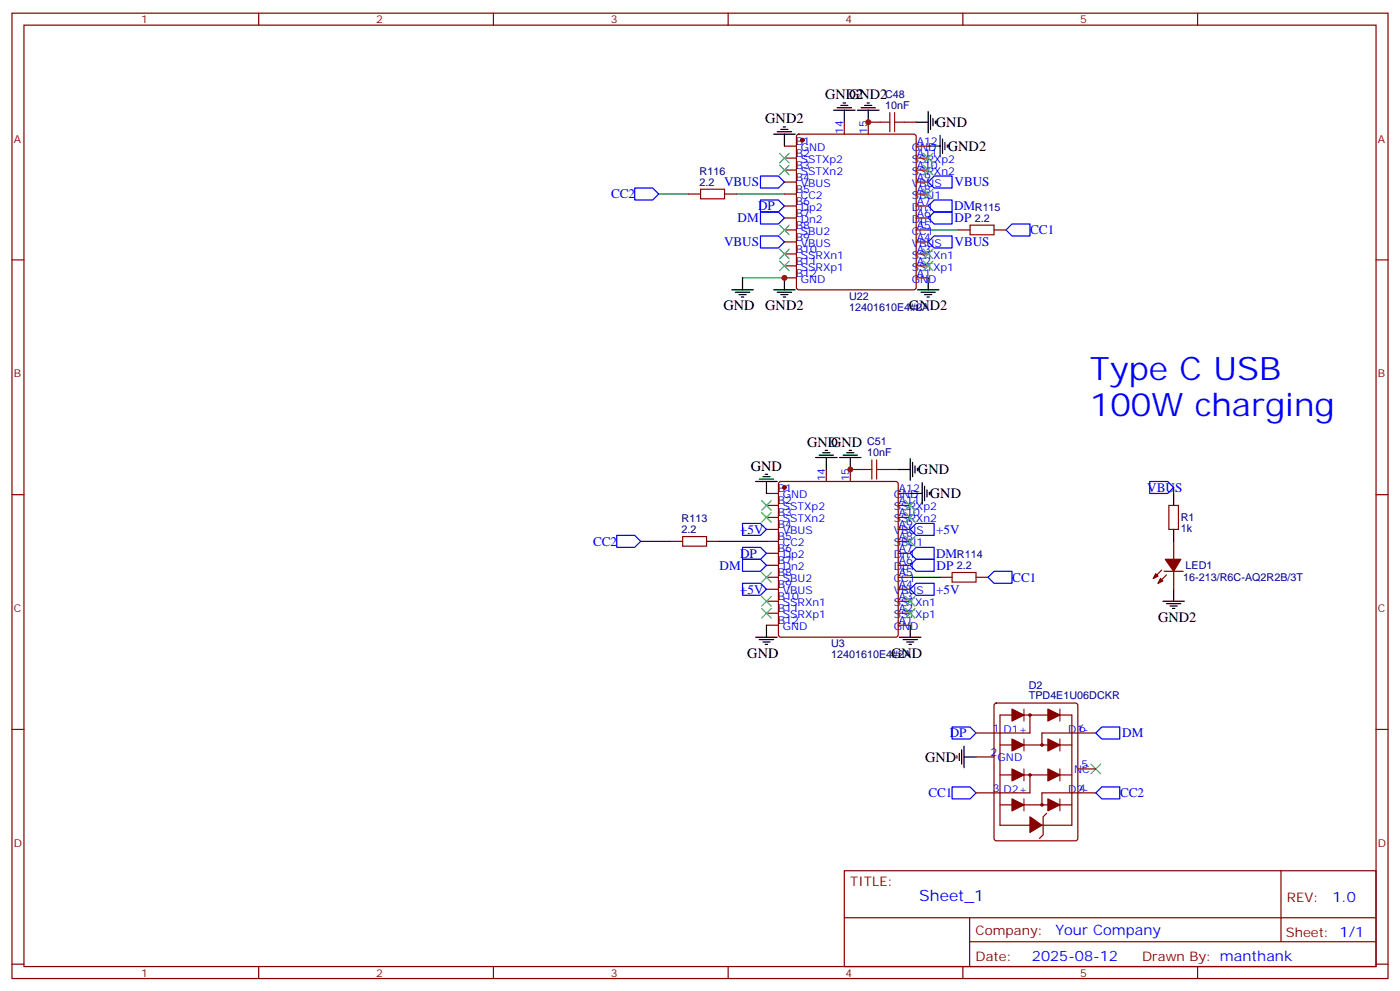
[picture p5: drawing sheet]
<svg xmlns="http://www.w3.org/2000/svg" width="412mm" height="292mm" viewBox="0 0 412 292" stroke-linecap="round" stroke-linejoin="round" font-family="sans-serif">
<g fill="none" stroke="#870000" stroke-width=".35">
<path d="M3.5 3.9h405.4v284.3h-405.4zM7.1 7.4h398.2v277.3h-398.2zM76.2 3.9v3.5M145.3 3.9v3.5M214.5 3.9v3.5M283.6 3.9v3.5M352.8 3.9v3.5M234.8 39.7l.5-.2h33.9l.5 .2 .2 .5v44.5l-.3 .5-.4 .2h-33.9l-.5-.3-.2-.4v-44.5zM248.7 36v3.5M259.3 36h-3.5v3.5M266.3 36h3.6M202.8 57.2h3.6"/>
<path d="M213.4 57.2h3.6M231.1 57.2h3.5M231.1 43h3.5M231.1 46.6h3.5M231.1 50.1h3.5M231.1 53.6h3.5M269.9 57.2h3.5M269.9 43h3.5M269.9 46.6h3.5M269.9 50.1h3.5M269.9 53.6h3.5M3.5 76.6h3.6"/>
<path d="M231.1 67.7h3.5M231.1 60.7h3.5M231.1 64.2h3.5M231.1 71.3h3.5M231.1 74.8h3.5M231.1 78.3h3.5M269.9 67.7h3.5M269.9 60.7h3.5M269.9 64.2h3.5M269.9 71.3h3.5M269.9 74.8h3.5M269.9 78.3h3.5"/>
<path d="M282.2 67.7h3.6M292.8 67.7h3.5M405.3 76.6h3.6M231.1 81.8h3.5M269.9 81.8h3.5M243.4 138.3v3.5M254 138.3h-3.5v3.5M261.1 138.3h3.5M3.5 145.7h3.6M197.6 159.5h3.5M208.1 159.5h3.6M225.8 145.3h3.5"/>
<path d="M225.8 148.9h3.5M225.8 152.4h3.5M225.8 155.9h3.5M225.8 159.5h3.5M229.5 142l.5-.2h33.9l.5 .2 .2 .5v44.5l-.3 .5-.4 .2h-33.9l-.5-.3-.2-.4v-44.5zM264.6 145.3h3.5M264.6 148.9h3.5M264.6 152.4h3.5M264.6 155.9h3.5M264.6 159.5h3.5M344.3 148.9h2.8v7h-2.8zM345.7 159.5v5.2"/>
<path d="M405.3 145.7h3.6M225.8 163h3.5M225.8 166.5h3.5M225.8 170h3.5M225.8 173.6h3.5M225.8 177.1h3.5M264.6 163h3.5M264.6 166.5h3.5M264.6 170h3.5M264.6 173.6h3.5M264.6 177.1h3.5M276.9 170h3.6"/>
<path d="M287.5 170h3.5M342.2 167.9l-2.5 2.5M342.9 168.3h5.6M343.6 169.3l-2.5 2.5M345.7 168.3v5.3M225.8 180.6h3.5M225.8 184.2h3.5M264.6 180.6h3.5M264.6 184.2h3.5M3.5 214.8h3.6M293 207.3l.5-.2h23.3l.6 .4 .1 39.4-.5 .7-23.5 .1-.6-.5-.1-39.4zM294.6 219.4h21.1"/>
<path d="M303.4 210.6v5.3h-15.9M322.8 215.9h-15.9v3.5M405.3 214.8h3.6M287.5 223h5.3M294.6 228.2h21.1M294.6 237.1h21.1M303.4 228.2v5.3h-15.9M308.3 239.5l-1 1.1v5.3l-1.1 1M317.5 226.5h5.3M322.8 233.5h-15.9v3.6M248.7 256.5h156.6v28.2h-156.6zM303.4 243.1h-8.8v-32.5h21.1v32.5h-8.8"/>
<path d="M377.3 256.5v20.9M248.7 270.3h156.5M285.6 277.4h119.6M285.6 270.3v14.1M3.5 284h3.6M76.2 284.7v3.5M145.3 284.7v3.5M214.5 284.7v3.5M283.6 284.7v3.5M352.8 284.7v3.5M405.3 284h3.6"/>
<circle cx="303.4" cy="210.6" r=".35"/>
<circle cx="306.9" cy="219.4" r=".35"/>
<circle cx="303.4" cy="228.2" r=".35"/>
<circle cx="306.9" cy="237.1" r=".35"/>
</g>
<g fill="none" stroke="#00f" stroke-width=".35">
<path d="M187 55.4h5.3l1.7 1.8-1.7 1.7h-5.3zM224 51.9h5.3l1.8 1.7-1.8 1.8h-5.3zM224 58.9h5.3l1.8 1.8-1.8 1.7h-5.3zM273.4 53.6l1.8-1.7h5.3v3.5h-5.3zM275.2 58.9h5.3v3.5h-5.3l-1.8-1.7zM224 69.5h5.3l1.8 1.8-1.8 1.7h-5.3zM224 62.4h5.3l1.8 1.8-1.8 1.8h-5.3zM273.4 71.3l1.8-1.8h5.3v3.5h-5.3zM273.4 64.2l1.8-1.8h5.3v3.6h-5.3zM298.1 66h5.3v3.5h-5.3l-1.8-1.8zM181.7 157.7h5.3l1.7 1.8-1.7 1.7h-5.3zM218.7 154.2h5.3l1.8 1.7-1.8 1.8h-5.3z"/>
<path d="M268.1 155.9l1.8-1.7h5.3v3.5h-5.3zM338.7 141.8h5.3l1.7 1.8-1.7 1.7h-5.3zM218.7 164.7h5.3l1.8 1.8-1.8 1.8h-5.3zM218.7 161.2h5.3l1.8 1.8-1.8 1.7h-5.3zM218.7 171.8h5.3l1.8 1.8-1.8 1.7h-5.3zM268.1 163l1.8-1.8h5.3v3.5h-5.3zM268.1 166.5l1.8-1.8h5.3v3.6h-5.3zM268.1 173.6l1.8-1.8h5.3v3.5h-5.3zM291 170l1.8-1.7h5.3v3.5h-5.3zM280.5 214.1h5.3l1.7 1.8-1.7 1.8h-5.3zM322.8 215.9l1.8-1.8h5.2v3.6h-5.2zM280.5 231.8h5.3l1.7 1.7-1.7 1.8h-5.3z"/>
<path d="M322.8 233.5l1.8-1.7h5.2v3.5h-5.2z"/>
</g>
<g fill="none" stroke="#000" stroke-width=".35">
<path d="M227.9 39.5h6.3M229 38.8h4.2M230 38.1h2.1M230.7 37.4h.7M231.1 39.5v3.5M245.5 32.5h6.4M246.6 31.8h4.2M247.6 31h2.2M248.4 30.3h.7M248.7 32.5v3.5M252.6 32.5h6.3M253.6 31.8h4.3"/>
<path d="M254.7 31h2.1M255.4 30.3h.7M255.8 32.5v3.5M269.9 36h3.5M273.4 32.8v6.4M274.1 33.9v4.2M274.8 34.9v2.1M275.5 35.6v.7M276.9 39.9v6.3M273.4 43h3.5M277.6 40.9v4.3M278.3 42v2.1"/>
<path d="M279 42.7v.7M215.5 85.4h6.4M216.6 86.1h4.2M217.7 86.8h2.1M218.4 87.5h.7M218.7 81.8v3.6M227.9 85.4h6.3M229 86.1h4.2M230 86.8h2.1M230.7 87.5h.7M231.1 81.8v3.6M270.2 85.4h6.4"/>
<path d="M271.3 86.1h4.2M272.3 86.8h2.2M273 87.5h.8M273.4 81.8v3.6M225.4 139.7h.7M240.2 134.8h6.4M241.3 134.1h4.2M242.4 133.4h2.1M243.1 132.6h.7M243.4 134.8v3.5M247.3 134.8h6.3M248.4 134.1h4.2"/>
<path d="M249.4 133.4h2.1M250.1 132.6h.7M250.5 134.8v3.5M264.6 138.3h3.5M268.1 135.1v6.4M268.8 136.2v4.2M269.5 137.2v2.1M270.2 137.9v.7M222.6 141.8h6.4M223.7 141.1h4.2M224.7 140.4h2.1M225.8 141.8v3.5"/>
<path d="M268.1 145.3h3.5M271.6 142.2v6.3M272.3 143.2v4.3M273 144.3v2.1M273.8 145v.7M345.7 145.3v3.6M345.7 155.9v3.6M342.5 177.1h6.4M343.6 177.8h4.2M344.7 178.5h2.1M345.4 179.2h.7M345.7 173.6v3.5"/>
<path d="M222.6 187.7h6.4M223.7 188.4h4.2M224.7 189.1h2.1M225.4 189.8h.7M225.8 184.2v3.5M264.9 187.7h6.4M266 188.4h4.2M267.1 189.1h2.1M267.8 189.8h.7M268.1 184.2v3.5M284 219.8v6.3M281.9 222.6v.7"/>
<path d="M282.6 221.9v2.1M283.3 220.8v4.3M284 223h3.5"/>
</g>
<g fill="#870000" stroke="#870000" stroke-width=".35">
<path d="M341.8 170.4l.7 .7-1.4 .7z"/>
<path d="M340.4 169l.7 .7-1.4 .7z"/>
<path d="M343.3 164.7h4.5l-2.1 3.6z"/>
<path d="M308.7 208.8l3.5 1.8-3.5 1.8z"/>
<path d="M298.1 208.8l3.5 1.8-3.5 1.8z"/>
<path d="M308.7 217.7l3.5 1.7-3.5 1.8z"/>
<path d="M298.1 217.7l3.5 1.7-3.5 1.8z"/>
<path d="M308.7 226.5l3.5 1.7-3.5 1.8z"/>
<path d="M298.1 226.5l3.5 1.7-3.5 1.8z"/>
<path d="M308.7 235.3l3.5 1.8-3.5 1.7z"/>
<path d="M298.1 235.3l3.5 1.8-3.5 1.7z"/>
<path d="M303.4 240.6l3.5 2.5-3.5 2.1z"/>
<circle cx="231.1" cy="143.6" r=".53"/>
<circle cx="236.4" cy="41.3" r=".53"/>
</g>
<g fill="none" stroke="#3c3" stroke-width=".35">
<path d="M229.7 45.2l2.8 2.8M229.7 48.7l2.8 2.8M232.5 45.2l-2.8 2.8M232.5 48.7l-2.8 2.8M272 55.7l2.8 2.9M272 45.2l2.8 2.8M272 48.7l2.8 2.8M274.8 55.7l-2.8 2.9M274.8 45.2l-2.8 2.8M274.8 48.7l-2.8 2.8M229.7 66.3l2.8 2.8M229.7 73.4l2.8 2.8"/>
<path d="M229.7 76.9l2.8 2.8M232.5 66.3l-2.8 2.8M232.5 73.4l-2.8 2.8M232.5 76.9l-2.8 2.8M272 76.9l2.8 2.8M272 73.4l2.8 2.8M274.8 76.9l-2.8 2.8M274.8 73.4l-2.8 2.8M224.4 147.5l2.8 2.8M224.4 151l2.8 2.8M227.2 147.5l-2.8 2.8M227.2 151l-2.8 2.8"/>
<path d="M266.7 158l2.8 2.9M266.7 151l2.8 2.8M266.7 147.5l2.8 2.8M269.5 158l-2.8 2.9M269.5 151l-2.8 2.8M269.5 147.5l-2.8 2.8M224.4 168.6l2.8 2.9M224.4 175.7l2.8 2.8M224.4 179.2l2.8 2.8M227.2 168.6l-2.8 2.9M227.2 175.7l-2.8 2.8M227.2 179.2l-2.8 2.8"/>
<path d="M266.7 175.7l2.8 2.8M266.7 179.2l2.8 2.8M269.5 175.7l-2.8 2.8M269.5 179.2l-2.8 2.8M321.4 225.1l2.8 2.8M324.2 225.1l-2.8 2.8"/>
</g>
<path d="M301.6 208.8v3.6M301.6 217.7v3.5M312.2 208.8v3.6M312.2 217.7v3.5M301.6 226.5v3.5M301.6 235.3v3.5M312.2 226.5v3.5M312.2 235.3v3.5" fill="none" stroke="#8c2424" stroke-width=".35"/>
<path d="M259.3 36h2.8M262.1 33.2v5.6M263.5 36h2.8M263.5 33.2v5.6M206.4 55.7h7v2.9h-7zM285.8 66.3h7v2.8h-7zM254 138.3h2.8M256.8 135.5v5.6M258.2 138.3h2.9M258.2 135.5v5.6M201.1 158h7v2.9h-7zM280.5 168.6h7v2.9h-7z" fill="none" stroke="#a10000" stroke-width=".35"/>
<path d="M194 57.2h8.8M217 57.2h14.1M273.4 67.7h8.8M218.7 81.8h12.4M188.7 159.5h8.9M211.7 159.5h14.1M345.7 143.6v1.7M268.1 170h8.8" fill="none" stroke="#008700" stroke-width=".35"/>
<g fill="#c00">
<circle cx="250.5" cy="138.3" r=".88"/>
<circle cx="255.8" cy="36" r=".88"/>
<circle cx="231.1" cy="81.8" r=".88"/>
</g>
<g font-size="9.5" fill="#00f">
<text x="321" y="111.8">Type C USB</text>
<text x="321" y="122.4">100W charging</text>
</g>
<text font-size="4.6" fill="#00f" x="270.8" y="265.5">Sheet_1</text>
<g font-size="4.2">
<text x="243.1" y="29.3">GND2</text>
<text x="250.1" y="29.3">GND2</text>
<text x="225.4" y="36.3">GND2</text>
<text x="275.7" y="37.5">GND</text>
<text x="279.2" y="44.5">GND2</text>
<text x="213.1" y="91.4">GND</text>
<text x="225.4" y="91.4">GND2</text>
<text x="267.8" y="91.4">GND2</text>
<text x="237.8" y="131.6">GND</text>
<text x="244.8" y="131.6">GND</text>
<text x="221.2" y="138.6">GND</text>
<text x="270.4" y="139.8">GND</text>
<text x="273.9" y="146.8">GND</text>
<text x="341.1" y="183.2">GND2</text>
<text x="220.1" y="193.7">GND</text>
<text x="262.5" y="193.7">GND</text>
<text x="272.5" y="224.4">GND</text>
</g>
<g font-size="4.2" fill="#00f">
<text x="392.5" y="265.7">1.0</text>
<text x="310.9" y="275.3">Your Company</text>
<text x="304" y="283.1">2025-08-12</text>
</g>
<g font-size="3.9" fill="#00f">
<text x="180" y="58.4">CC2</text>
<text x="213.3" y="54.9">VBUS</text>
<text x="281.2" y="54.8">VBUS</text>
<text x="217.2" y="65.5">DM</text>
<text x="223.3" y="61.9">DP</text>
<text x="281" y="62">DM</text>
<text x="281.2" y="65.5">DP</text>
<text x="303.5" y="69">CC1</text>
<text x="213.3" y="72.5">VBUS</text>
<text x="281.2" y="72.5">VBUS</text>
<text x="338" y="144.8">VBUS</text>
<text x="174.7" y="160.7">CC2</text>
<text x="218" y="157.2">+5V</text>
<text x="275.8" y="157.3">+5V</text>
<text x="212" y="167.8">DM</text>
<text x="218" y="164.2">DP</text>
<text x="275.7" y="164.3">DM</text>
<text x="275.9" y="167.8">DP</text>
<text x="298.2" y="171.3">CC1</text>
<text x="218" y="174.8">+5V</text>
<text x="275.8" y="174.9">+5V</text>
<text x="279.8" y="217.2">DP</text>
<text x="330.6" y="217.2">DM</text>
<text x="273.5" y="234.8">CC1</text>
<text x="329.9" y="234.8">CC2</text>
</g>
<g font-size="3.9" fill="#800">
<text x="250.5" y="261.1">TITLE:</text>
<text x="379.1" y="265.7">REV:</text>
<text x="287.4" y="275.3">Company:</text>
<text x="378.7" y="275.9">Sheet: 1/1</text>
<text x="287.4" y="282.9">Date:</text>
<text x="336.4" y="283">Drawn By: manthank</text>
</g>
<g font-size="3.2" fill="#800">
<text x="41.6" y="6.9">1</text>
<text x="110.8" y="6.9">2</text>
<text x="179.9" y="6.9">3</text>
<text x="249.1" y="6.9">4</text>
<text x="318.2" y="6.9">5</text>
<text x="4.1" y="42">A</text>
<text x="405.9" y="42">A</text>
<text x="4.1" y="111.1">B</text>
<text x="405.9" y="111.1">B</text>
<text x="4.1" y="180.3">C</text>
<text x="405.9" y="180.3">C</text>
<text x="4.1" y="249.4">D</text>
<text x="405.9" y="249.4">D</text>
<text x="41.6" y="287.7">1</text>
<text x="110.8" y="287.7">2</text>
<text x="179.9" y="287.7">3</text>
<text x="249.1" y="287.7">4</text>
<text x="318.2" y="287.7">5</text>
</g>
<g font-size="3.2" fill="#000080">
<text x="260.7" y="28.9">C48</text>
<text x="260.7" y="32.1">10nF</text>
<text x="206.1" y="51.5">R116</text>
<text x="206.1" y="54.7">2.2</text>
<text x="287.2" y="65.3">2.2</text>
<text x="287.2" y="62.1">R115</text>
<text x="250.1" y="88.3">U22</text>
<text x="250.1" y="91.5">12401610E4#2A</text>
<text x="255.4" y="131.2">C51</text>
<text x="255.4" y="134.4">10nF</text>
<text x="200.8" y="153.8">R113</text>
<text x="347.8" y="153.6">R1</text>
<text x="200.8" y="157">2.2</text>
<text x="347.8" y="156.7">1k</text>
<text x="281.9" y="167.6">2.2</text>
<text x="281.9" y="164.4">R114</text>
<text x="349.2" y="167.7">LED1</text>
<text x="348.6" y="171.2">16-213/R6C-AQ2R2B/3T</text>
<text x="244.8" y="190.6">U3</text>
<text x="244.8" y="193.8">12401610E4#2A</text>
<text x="303" y="202.9">D2</text>
<text x="303" y="206">TPD4E1U06DCKR</text>
</g>
<g font-size="3.2" fill="#00f">
<text x="248.4" y="39.5" transform="rotate(-90 248.4 39.5)">14</text>
<text x="255.4" y="39.5" transform="rotate(-90 255.4 39.5)">15</text>
<text x="234.4" y="46.2">B2</text>
<text x="234.4" y="42.7">B1</text>
<text x="235.9" y="48">SSTXp2</text>
<text x="235.9" y="44.5">GND</text>
<text x="268.6" y="44.5">GND</text>
<text x="268.6" y="48">SSRXp2</text>
<text x="270.1" y="42.7">A12</text>
<text x="270.1" y="46.2">A11</text>
<text x="234.4" y="53.3">B4</text>
<text x="234.4" y="49.7">B3</text>
<text x="235.9" y="51.5">SSTXn2</text>
<text x="268.6" y="51.5">SSRXn2</text>
<text x="270.1" y="49.7">A10</text>
<text x="270.1" y="53.3">A9</text>
<text x="234.4" y="56.8">B5</text>
<text x="235.9" y="58.6">CC2</text>
<text x="235.9" y="55">VBUS</text>
<text x="268.6" y="55">VBUS</text>
<text x="268.6" y="58.6">SBU1</text>
<text x="270.1" y="56.8">A8</text>
<text x="234.4" y="63.9">B7</text>
<text x="234.4" y="60.3">B6</text>
<text x="235.9" y="65.6">Dn2</text>
<text x="235.9" y="62.1">Dp2</text>
<text x="268.6" y="62.1">Dn1</text>
<text x="268.6" y="65.6">Dp1</text>
<text x="270.1" y="60.3">A7</text>
<text x="270.1" y="63.9">A6</text>
<text x="234.4" y="70.9">B9</text>
<text x="234.4" y="67.4">B8</text>
<text x="235.9" y="69.1">SBU2</text>
<text x="268.6" y="69.1">CC1</text>
<text x="270.1" y="67.4">A5</text>
<text x="270.1" y="70.9">A4</text>
<text x="234.4" y="78">B11</text>
<text x="234.4" y="74.4">B10</text>
<text x="235.9" y="76.2">SSRXn1</text>
<text x="235.9" y="72.7">VBUS</text>
<text x="268.6" y="72.7">VBUS</text>
<text x="268.6" y="76.2">SSTXn1</text>
<text x="270.1" y="74.4">A3</text>
<text x="270.1" y="78">A2</text>
<text x="234.4" y="81.5">B12</text>
<text x="235.9" y="83.3">GND</text>
<text x="235.9" y="79.7">SSRXp1</text>
<text x="268.6" y="79.7">SSTXp1</text>
<text x="268.6" y="83.3">GND</text>
<text x="270.1" y="81.5">A1</text>
<text x="243.1" y="141.8" transform="rotate(-90 243.1 141.8)">14</text>
<text x="250.1" y="141.8" transform="rotate(-90 250.1 141.8)">15</text>
<text x="229.1" y="148.5">B2</text>
<text x="229.1" y="145">B1</text>
<text x="230.6" y="146.8">GND</text>
<text x="263.3" y="146.8">GND</text>
<text x="264.8" y="145">A12</text>
<text x="264.8" y="148.5">A11</text>
<text x="229.1" y="155.6">B4</text>
<text x="229.1" y="152">B3</text>
<text x="230.6" y="153.8">SSTXn2</text>
<text x="230.6" y="150.3">SSTXp2</text>
<text x="263.3" y="150.3">SSRXp2</text>
<text x="263.3" y="153.8">SSRXn2</text>
<text x="264.8" y="152">A10</text>
<text x="264.8" y="155.6">A9</text>
<text x="229.1" y="159.1">B5</text>
<text x="230.6" y="160.9">CC2</text>
<text x="230.6" y="157.3">VBUS</text>
<text x="263.3" y="157.3">VBUS</text>
<text x="263.3" y="160.9">SBU1</text>
<text x="264.8" y="159.1">A8</text>
<text x="229.1" y="166.2">B7</text>
<text x="229.1" y="162.6">B6</text>
<text x="230.6" y="167.9">Dn2</text>
<text x="230.6" y="164.4">Dp2</text>
<text x="263.3" y="164.4">Dn1</text>
<text x="263.3" y="167.9">Dp1</text>
<text x="264.8" y="162.6">A7</text>
<text x="264.8" y="166.2">A6</text>
<text x="229.1" y="173.2">B9</text>
<text x="229.1" y="169.7">B8</text>
<text x="230.6" y="171.5">SBU2</text>
<text x="263.3" y="171.5">CC1</text>
<text x="264.8" y="169.7">A5</text>
<text x="264.8" y="173.2">A4</text>
<text x="229.1" y="176.7">B10</text>
<text x="230.6" y="178.5">SSRXn1</text>
<text x="230.6" y="175">VBUS</text>
<text x="263.3" y="175">VBUS</text>
<text x="263.3" y="178.5">SSTXn1</text>
<text x="264.8" y="176.7">A3</text>
<text x="229.1" y="183.8">B12</text>
<text x="229.1" y="180.3">B11</text>
<text x="230.6" y="185.6">GND</text>
<text x="230.6" y="182">SSRXp1</text>
<text x="263.3" y="182">SSTXp1</text>
<text x="263.3" y="185.6">GND</text>
<text x="264.8" y="180.3">A2</text>
<text x="264.8" y="183.8">A1</text>
<text x="292.5" y="215.5">1</text>
<text x="295.6" y="215.9">D1+</text>
<text x="314.7" y="215.9">D1-</text>
<text x="317.9" y="215.5">6</text>
<text x="291.7" y="222.6">2</text>
<text x="293.9" y="224">GND</text>
<text x="316.4" y="227.5">NC</text>
<text x="318.6" y="226.1">5</text>
<text x="292.5" y="233.2">3</text>
<text x="295.6" y="233.5">D2+</text>
<text x="314.7" y="233.5">D2-</text>
<text x="317.9" y="233.2">4</text>
</g>
</svg>
